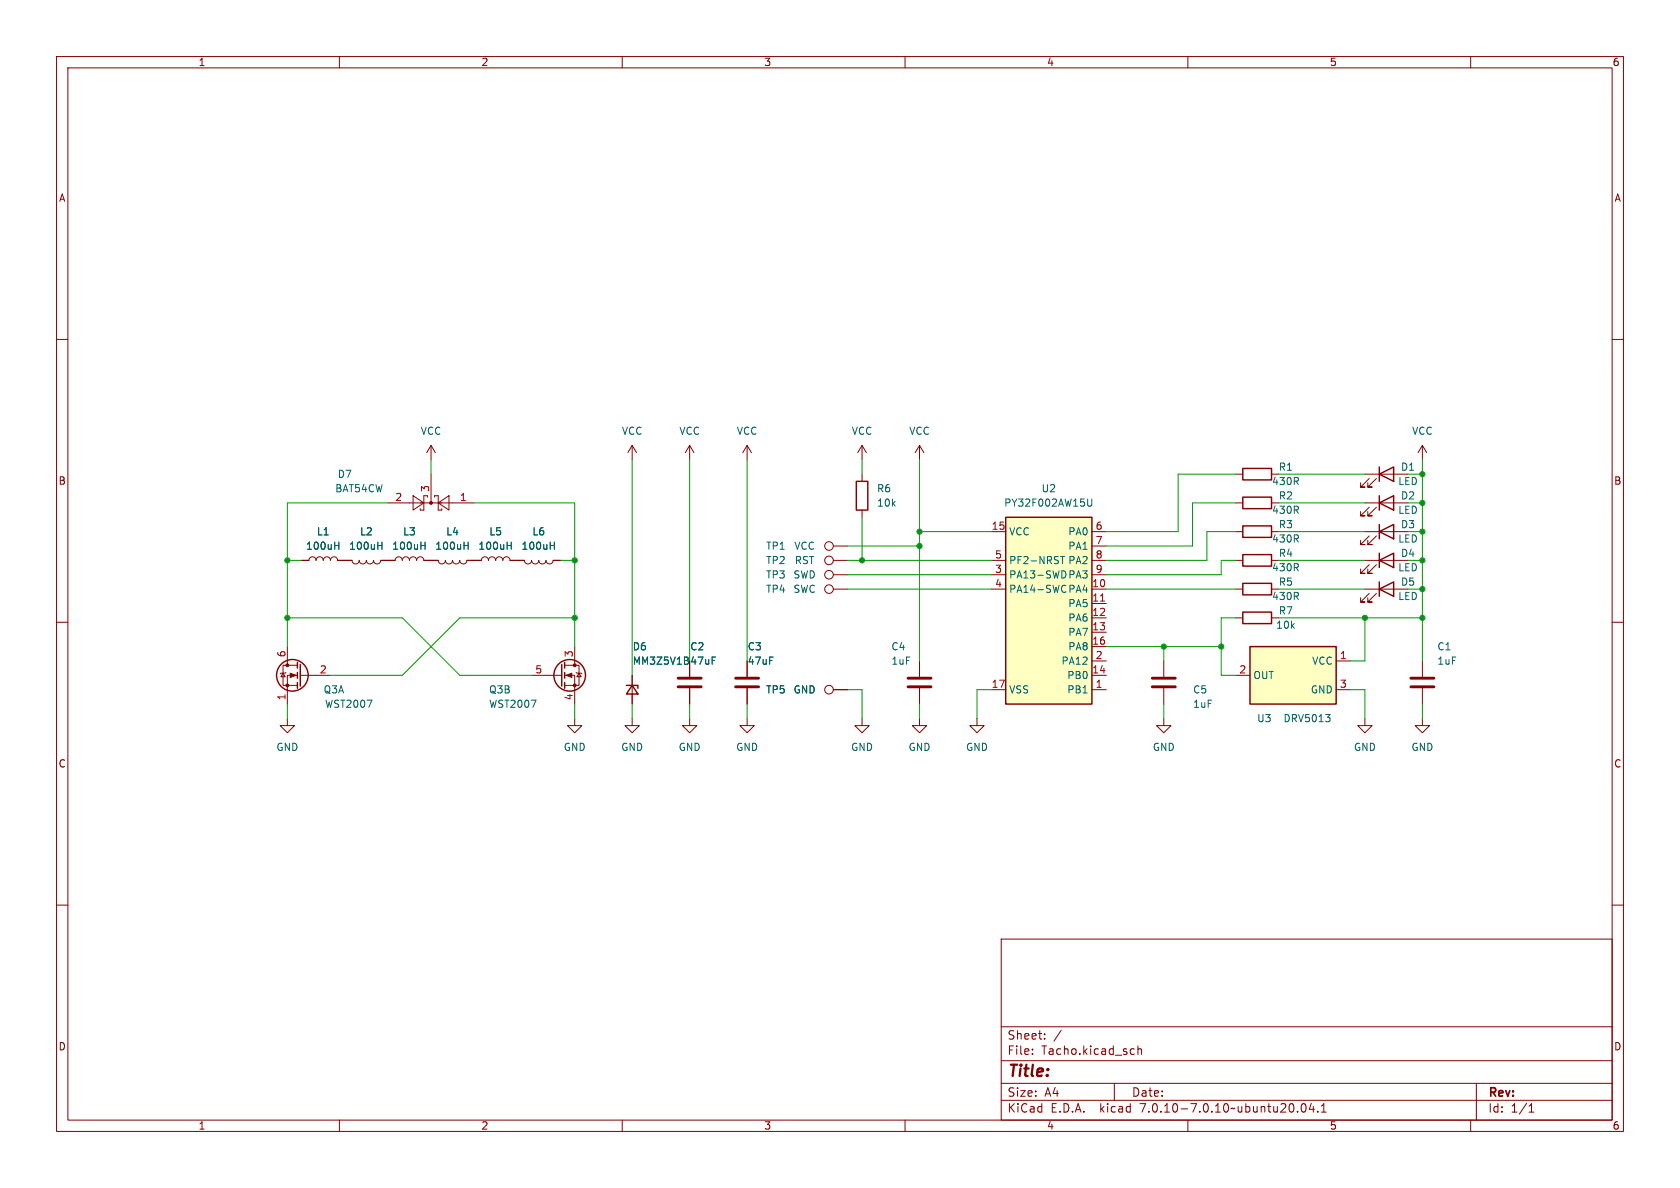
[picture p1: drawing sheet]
<svg xmlns="http://www.w3.org/2000/svg" width="297mm" height="210mm" viewBox="0 0 297 210" stroke-linecap="round" stroke-linejoin="round" font-family="sans-serif">
<g fill="none" stroke="#840000" stroke-width=".18">
<path d="M10 10h277v190h-277zM12 12h273v186h-273zM60 10v2M110 10v2M160 10v2M210 10v2M260 10v2M10 60h2M285 60h2M76.2 78.7l-.8 1.3M76.2 78.7v2.6M76.2 78.7l.8 1.3"/>
<path d="M111.8 78.7v2.6M111.8 78.7l-.8 1.3M111.8 78.7l.7 1.3M121.9 78.7v2.6M121.9 78.7l-.7 1.3M121.9 78.7l.8 1.3M132.1 78.7l-.8 1.3M132.1 78.7v2.6M132.1 78.7l.7 1.3M152.4 78.7l-.8 1.3M152.4 78.7v2.6M152.4 78.7l.8 1.3"/>
<path d="M162.6 78.7v2.6M162.6 78.7l-.8 1.3M162.6 78.7l.7 1.3M251.5 78.7l-.8 1.3M251.5 78.7v2.6M251.5 78.7l.7 1.3M53.3 99.1l1.3-.1a.63 .63 0 0 1 .7-.6 .63 .63 0 0 1 .6 .7 .64 .64 0 0 1 .6-.7 .64 .64 0 0 1 .6 .7 .64 .64 0 0 1 .7-.7 .64 .64 0 0 1 .6 .7 .64 .64 0 0 1 .7-.7 .64 .64 0 0 1 .6 .7h2.5a.63 .63 0 0 0 .7 .6 .63 .63 0 0 0 .6-.6 .64 .64 0 0 0 .6 .6 .64 .64 0 0 0 .7-.6 .64 .64 0 0 0 .6 .6 .64 .64 0 0 0 .6-.6 .64 .64 0 0 0 .7 .6 .64 .64 0 0 0 .6-.6l2.6-.1a.63 .63 0 0 1 .6-.6 .63 .63 0 0 1 .6 .7 .64 .64 0 0 1 .7-.7 .64 .64 0 0 1 .6 .7 .64 .64 0 0 1 .6-.7 .64 .64 0 0 1 .7 .7 .64 .64 0 0 1 .6-.7 .64 .64 0 0 1 .6 .7h2.6a.63 .63 0 0 0 .6 .6 .63 .63 0 0 0 .6-.6 .64 .64 0 0 0 .7 .6 .64 .64 0 0 0 .6-.6 .64 .64 0 0 0 .6 .6 .64 .64 0 0 0 .7-.6 .64 .64 0 0 0 .6 .6 .64 .64 0 0 0 .6-.6l2.6-.1a.63 .63 0 0 1 .7-.6 .63 .63 0 0 1 .6 .7 .64 .64 0 0 1 .6-.7 .64 .64 0 0 1 .6 .7 .64 .64 0 0 1 .7-.7 .64 .64 0 0 1 .6 .7 .64 .64 0 0 1 .6-.7 .64 .64 0 0 1 .7 .7h2.5a.63 .63 0 0 0 .7 .6 .63 .63 0 0 0 .6-.6 .64 .64 0 0 0 .6 .6 .64 .64 0 0 0 .6-.6 .64 .64 0 0 0 .7 .6 .64 .64 0 0 0 .6-.6 .64 .64 0 0 0 .7 .6 .64 .64 0 0 0 .6-.6h1.3M68.6 88.9h15.2M73 87.6l1.9 1.3-1.9 1.3zM75.6 87.9v-.3h-.7v2.6h-.6v-.3M76.2 83.8v5.1M76.8 87.9v-.3h.7v2.6h.6v-.3"/>
<path d="M77.5 88.9l1.9-1.3v2.6zM147.3 99.1h2.6M147.3 96.5h2.6M152.4 83.8v1.3M152.4 90.2v1.2M175.3 99.1h2.5M175.3 94h2.5M193 99.1h2.6M193 94h2.6M193 96.5h2.6M218.4 99.1h1.3M218.4 88.9h1.3"/>
<path d="M218.4 83.8h1.3M218.4 94h1.3M224.8 99.1h1.3M224.8 88.9h1.3M224.8 83.8h1.3M224.8 94h1.3M241.3 99.1h7.6M241.3 88.9h7.6M241.3 83.8h7.6M241.3 94h7.6M242.1 99.8l-1.6 1.5h.8h-.8v-.7M242.1 89.7l-1.6 1.5h.8h-.8v-.8"/>
<path d="M242.1 84.6l-1.6 1.5h.8h-.8v-.8M242.1 94.7l-1.6 1.6h.8h-.8v-.8M243.3 99.8l-1.5 1.5h.8h-.8v-.7M243.3 89.7l-1.5 1.5h.8h-.8v-.8M243.3 84.6l-1.5 1.5h.8h-.8v-.8M243.3 94.7l-1.5 1.6h.8h-.8v-.8M10 110h2M50 119l.4 .6h-.7zM50.5 118.9l-.1 .1h-.7l-.2 .1M50.8 114.3v3.3M52.6 119.4h-1.8v5.1M52.6 117.6h-2.6v3.6h2.6"/>
<path d="M53.1 119.4h5.3M94 119.4h5.3M99.8 119.4h1.8v5.1M99.8 117.6h2.6v3.6h-2.6M101.6 114.3v3.3M101.9 118.9l.1 .1h.7l.2 .1M102.4 119l.3 .6h-.7zM111.8 119.4v5.1M121.9 116.8v2.8M132.1 116.8v2.8M147.3 104.1h2.6M147.3 101.6h2.6"/>
<path d="M162.6 116.8v2.8M175.3 104.1h2.5M175.3 101.6h2.5M193 119.4h2.6M193 104.1h2.6M193 109.2h2.6M193 116.8h2.6M193 101.6h2.6M193 106.7h2.6M193 111.8h2.6M193 114.3h2.6M205.7 116.8v2.8"/>
<path d="M218.4 119.4h2.6M218.4 104.1h1.3M218.4 109.2h1.3M224.8 104.1h1.3M224.8 109.2h1.3M236.2 116.8h2.6M241.3 104.1h7.6M242.1 104.9l-1.6 1.5h.8h-.8v-.7M243.3 104.9l-1.5 1.5h.8h-.8v-.7M251.5 116.8v2.8M285 110h2M50.8 127v1.3h1.3l-1.3 1.2-1.3-1.2h1.3"/>
<path d="M101.6 127v1.3h1.3l-1.3 1.2-1.3-1.2h1.3M111.8 127v1.3h1.2l-1.2 1.2-1.3-1.2h1.3M121.9 127v1.3h1.3l-1.3 1.2-1.3-1.2h1.3M121.9 121.7v2.8M132.1 127v1.3h1.2l-1.2 1.2-1.3-1.2h1.3M132.1 121.7v2.8M147.3 121.9h2.6M152.4 127v1.3h1.3l-1.3 1.2-1.3-1.2h1.3M162.6 127v1.3h1.2l-1.2 1.2-1.3-1.2h1.3M162.6 121.7v2.8M172.7 127v1.3h1.3l-1.3 1.2-1.3-1.2h1.3M175.3 121.9h2.5"/>
<path d="M193 121.9h2.6M205.7 127v1.3h1.3l-1.3 1.2-1.2-1.2h1.2M205.7 121.7v2.8M236.2 121.9h2.6M241.3 127v1.3h1.3l-1.3 1.2-1.3-1.2h1.3M251.5 127v1.3h1.2l-1.2 1.2-1.3-1.2h1.3M251.5 121.7v2.8M10 160h2M285 160h2M177 166h108v32h-108zM60 198v2M110 198v2"/>
<path d="M160 198v2M177 194.5h108M177 191.5h108M177 187.5h108M177 181.5h108M182.5 186.3v.1M182.5 185.5v.1M184.7 183.6v.1M184.7 182.8v.1M187.6 182.1l-1.3 2M197 191.5v3M200.1 185.4l.4 .1"/>
<path d="M200.5 186.3l-.4 .1M201.2 185.5l.2-.1 .3 .1 .1 .9M201.2 184.9v1.5M210 198v2M229.4 196.5v.1M230.2 195.2l.2-.1a.81 .81 0 0 1 .6 .6 .81 .81 0 0 1-.3 .8l-.2 .1a.81 .81 0 0 1-.3-1.4zM231.8 195l-.3 1.1h.9M232.2 195.6v1M233 196.5v.1M233.6 196.6h.9M233.6 195.5l.4-.4v1.5M260 198v2"/>
<path d="M261 191.5v6.5M270.3 196.6h.9M270.3 195.5l.4-.4v1.5"/>
<circle cx="146.6" cy="96.5" r=".76"/>
<circle cx="146.6" cy="99.1" r=".76"/>
<circle cx="146.6" cy="101.6" r=".76"/>
<circle cx="146.6" cy="104.1" r=".76"/>
<circle cx="146.6" cy="121.9" r=".76"/>
</g>
<g fill="none" stroke="#006464" stroke-width=".18">
<path d="M59.2 96.4h.7M59.9 95.8v1.3M66.8 96.4h.7M67.5 95.8v1.3M74.4 96.4h.7M75.1 95.8v1.3M82 96.4h.8M82.8 95.8v1.3M89.7 96.4h.7M90.4 95.8v1.3M97.3 96.4h.7M98 95.8v1.3"/>
<path d="M187.5 98.4h.7M187.8 98.4v1.2M193 88.2l-.1 1.2-.1 .1-.5-.1M187.7 100.9l.6 .2M187.8 104.5l.3 .2h.3M188.3 102l-.6 .2M188.4 103.5l-.3-.1-.3 .2M234.3 126.3h.8l-.4 .5M235 126.9l.1 .1-.1 .5"/>
</g>
<g fill="none" stroke="#840000" stroke-width=".25">
<path d="M151.4 85.1h2v5.1h-2zM177.8 91.4h15.2v33.1h-15.2zM219.7 98h5.1v2.1h-5.1zM219.7 87.9h5.1v2h-5.1zM219.7 93h5.1v2h-5.1zM219.7 82.8h5.1v2h-5.1zM243.8 99.1l2.6-1.3v2.5zM243.8 88.9l2.6-1.3v2.6zM243.8 83.8l2.6-1.2v2.5zM243.8 94l2.6-1.3v2.6zM243.8 82.6v2.5M243.8 87.6v2.6"/>
<path d="M243.8 92.7v2.6M243.8 97.8v2.5M52.6 117.1v1M52.6 118.9v1M53.1 117.5v3.8M99.3 117.5v3.8M99.8 117.1v1M99.8 118.9v1M219.7 103.1h5.1v2.1h-5.1zM219.7 108.2h5.1v2h-5.1zM221 114.3h15.2v10.2h-15.2zM243.8 104.1l2.6-1.2v2.5z"/>
<path d="M243.8 102.9v2.5M52.6 120.7v1M99.8 120.7v1M110.7 121.2h2.1v.5M111.8 121.2l1 1.5h-2.1z"/>
<circle cx="51.7" cy="119.4" r="2.79"/>
<circle cx="100.7" cy="119.4" r="2.79"/>
</g>
<g fill="#840000" stroke="#840000" stroke-width=".18">
<path d="M51.3 119l1 .4-1 .4z"/>
<path d="M100.1 119.4l1-.4v.8z"/>
<circle cx="50.8" cy="121.2" r=".25"/>
<circle cx="50.8" cy="117.6" r=".25"/>
<circle cx="101.6" cy="121.2" r=".25"/>
<circle cx="101.6" cy="117.6" r=".25"/>
<circle cx="76.2" cy="88.9" r=".25"/>
</g>
<path d="M119.9 119.9h4.1M130 119.9h4.1M160.5 119.9h4.1M203.7 119.9h4.1M249.4 119.9h4.1M119.9 121.4h4.1M130 121.4h4.1M160.5 121.4h4.1M203.7 121.4h4.1M249.4 121.4h4.1" fill="none" stroke="#840000" stroke-width=".51"/>
<g fill="#ffffc2" stroke="#ffffc2" stroke-width=".18">
<path d="M221 114.3h15.2v10.2h-15.2z"/>
<path d="M177.8 91.4h15.2v33.1h-15.2z"/>
</g>
<path d="M194.6 106.3h.7" fill="none" stroke="#a90000" stroke-width=".18"/>
<g fill="none" stroke="#009600" stroke-width=".18">
<path d="M50.8 99.1h2.5M68.6 88.9h-17.8v25.4M76.2 81.3v2.5M83.8 88.9h17.8v25.4M99.1 99.1h2.5M111.8 81.3v38.1M121.9 81.3v35.5M132.1 81.3v35.5M149.9 99.1h25.4M149.9 96.5h12.7M152.4 81.3v2.5M152.4 91.4v7.7"/>
<path d="M162.6 94h12.7M162.6 81.3v35.5M218.4 88.9h-7.6v7.6h-15.2M218.4 94h-5v5.1h-17.8M218.4 99.1h-2.5v2.5h-20.3M218.4 83.8h-10.1v10.2h-12.7M226.1 88.9h15.2M226.1 99.1h15.2M226.1 94h15.2M226.1 83.8h15.2M248.9 88.9h2.6M248.9 99.1h2.6"/>
<path d="M248.9 94h2.6M248.9 83.8h2.6M251.5 81.3v35.5M50.8 109.2h20.3l10.2 10.2h12.7M101.6 109.2h-20.3l-10.2 10.2h-12.7M149.9 104.1h25.4M149.9 101.6h25.4M195.6 104.1h22.8M195.6 114.3h20.3M205.7 114.3v2.5M218.4 109.2h-2.5v10.2h2.5M226.1 109.2h25.4"/>
<path d="M226.1 104.1h15.2M241.3 109.2v7.6h-2.5M248.9 104.1h2.6M50.8 124.5v2.5M101.6 124.5v2.5M111.8 124.5v2.5M121.9 124.5v2.5M132.1 124.5v2.5M149.9 121.9h2.5v5.1M162.6 124.5v2.5M175.3 121.9h-2.6v5.1M205.7 124.5v2.5"/>
<path d="M238.8 121.9h2.5v5.1M251.5 124.5v2.5"/>
</g>
<g fill="#009600" stroke="#009600" stroke-width=".18">
<circle cx="162.6" cy="96.5" r=".46"/>
<circle cx="152.4" cy="99.1" r=".46"/>
<circle cx="162.6" cy="94" r=".46"/>
<circle cx="205.7" cy="114.3" r=".46"/>
<circle cx="215.9" cy="114.3" r=".46"/>
<circle cx="241.3" cy="109.2" r=".46"/>
<circle cx="251.5" cy="109.2" r=".46"/>
<circle cx="251.5" cy="88.9" r=".46"/>
<circle cx="251.5" cy="83.8" r=".46"/>
<circle cx="251.5" cy="99.1" r=".46"/>
<circle cx="251.5" cy="94" r=".46"/>
<circle cx="251.5" cy="104.1" r=".46"/>
<circle cx="50.8" cy="109.2" r=".46"/>
<circle cx="50.8" cy="99.1" r=".46"/>
<circle cx="101.6" cy="99.1" r=".46"/>
<circle cx="101.6" cy="109.2" r=".46"/>
</g>
<text font-size="2.8" fill="#840000" x="178" y="190.9">Title:</text>
<g font-size="2.1" fill="#840000">
<text x="178" y="184">Sheet:</text>
<text x="178" y="186.7">File:</text>
<text x="184.1" y="186.7">Tacho.kicad_sch</text>
<text x="178" y="196.9">KiCad</text>
<text x="178" y="194.1">Size:</text>
<text x="184.7" y="194.1">A4</text>
<text x="185.7" y="196.9">E.D.A.</text>
<text x="194.6" y="196.9">kicad</text>
<text x="200" y="194.1">Date:</text>
<text x="201.8" y="196.9">7.0.10-7.0.10~ubuntu20.04.1</text>
<text x="263" y="194.3">Rev:</text>
<text x="263" y="196.9">Id:</text>
<text x="267.1" y="196.9">1/1</text>
</g>
<g font-size="1.8" fill="#840000">
<text x="35" y="11.9">1</text>
<text x="85" y="11.9">2</text>
<text x="135" y="11.9">3</text>
<text x="185" y="11.9">4</text>
<text x="235" y="11.9">5</text>
<text x="285" y="11.9">6</text>
<text x="10.3" y="35.9">A</text>
<text x="285.3" y="35.9">A</text>
<text x="10.3" y="85.9">B</text>
<text x="285.3" y="85.9">B</text>
<text x="10.3" y="135.9">C</text>
<text x="285.3" y="135.9">C</text>
<text x="10.3" y="185.9">D</text>
<text x="285.3" y="185.9">D</text>
<text x="35" y="199.9">1</text>
<text x="85" y="199.9">2</text>
<text x="135" y="199.9">3</text>
<text x="185" y="199.9">4</text>
<text x="235" y="199.9">5</text>
<text x="285" y="199.9">6</text>
</g>
<g font-size="1.8" fill="#006464">
<text x="74.3" y="77.1">VCC</text>
<text x="109.8" y="77.1">VCC</text>
<text x="120" y="77.1">VCC</text>
<text x="130.2" y="77.1">VCC</text>
<text x="150.5" y="77.1">VCC</text>
<text x="160.6" y="77.1">VCC</text>
<text x="249.5" y="77.1">VCC</text>
<text x="226" y="83.4">R1</text>
<text x="247.6" y="83.4">D1</text>
<text x="59.2" y="87.2">BAT54CW</text>
<text x="59.6" y="84.7">D7</text>
<text x="154.9" y="87.2">R6</text>
<text x="154.9" y="89.8">10k</text>
<text x="177.4" y="89.8">PY32F002AW15U</text>
<text x="184" y="87.2">U2</text>
<text x="224.8" y="86">430R</text>
<text x="226" y="88.5">R2</text>
<text x="247.1" y="86">LED</text>
<text x="247.6" y="88.5">D2</text>
<text x="55.9" y="94.8">L1</text>
<text x="63.5" y="94.8">L2</text>
<text x="71.2" y="94.8">L3</text>
<text x="78.8" y="94.8">L4</text>
<text x="86.4" y="94.8">L5</text>
<text x="94" y="94.8">L6</text>
<text x="178.3" y="94.8">VCC</text>
<text x="188.8" y="94.8">PA0</text>
<text x="224.8" y="91">430R</text>
<text x="226" y="93.6">R3</text>
<text x="247.1" y="91">LED</text>
<text x="247.6" y="93.6">D3</text>
<text x="54" y="97.4">100uH</text>
<text x="61.6" y="97.4">100uH</text>
<text x="69.2" y="97.4">100uH</text>
<text x="76.9" y="97.4">100uH</text>
<text x="84.5" y="97.4">100uH</text>
<text x="92.1" y="97.4">100uH</text>
<text x="135.3" y="99.9">TP2</text>
<text x="135.3" y="97.4">TP1</text>
<text x="140.3" y="97.4">VCC</text>
<text x="140.4" y="99.9">RST</text>
<text x="178.3" y="99.9">PF2-NRST</text>
<text x="188.8" y="97.4">PA1</text>
<text x="188.8" y="99.9">PA2</text>
<text x="224.8" y="101.2">430R</text>
<text x="224.8" y="96.1">430R</text>
<text x="226" y="98.7">R4</text>
<text x="247.1" y="101.2">LED</text>
<text x="247.1" y="96.1">LED</text>
<text x="247.6" y="98.7">D4</text>
<text x="135.3" y="102.5">TP3</text>
<text x="135.3" y="105">TP4</text>
<text x="140.2" y="102.5">SWD</text>
<text x="140.2" y="105">SWC</text>
<text x="178.3" y="102.5">PA13-SWD</text>
<text x="178.3" y="105">PA14-SWC</text>
<text x="188.8" y="105">PA4</text>
<text x="188.8" y="107.5">PA5</text>
<text x="188.8" y="102.5">PA3</text>
<text x="224.8" y="106.3">430R</text>
<text x="226" y="103.7">R5</text>
<text x="247.1" y="106.3">LED</text>
<text x="247.6" y="103.7">D5</text>
<text x="188.8" y="110.1">PA6</text>
<text x="188.8" y="112.6">PA7</text>
<text x="225.5" y="111.4">10k</text>
<text x="226" y="108.8">R7</text>
<text x="111.8" y="115.2">D6</text>
<text x="111.8" y="117.7">MM3Z5V1B</text>
<text x="121.9" y="115.2">C2</text>
<text x="121.9" y="117.7">47uF</text>
<text x="132.1" y="115.2">C3</text>
<text x="132.1" y="117.7">47uF</text>
<text x="157.5" y="115.2">C4</text>
<text x="157.5" y="117.7">1uF</text>
<text x="187.6" y="117.7">PA12</text>
<text x="188.8" y="115.2">PA8</text>
<text x="231.9" y="117.7">VCC</text>
<text x="254" y="115.2">C1</text>
<text x="254" y="117.7">1uF</text>
<text x="57.1" y="122.8">Q3A</text>
<text x="57.4" y="125.3">WST2007</text>
<text x="86.4" y="125.3">WST2007</text>
<text x="86.4" y="122.8">Q3B</text>
<text x="135.3" y="122.8">TP5</text>
<text x="140.2" y="122.8">GND</text>
<text x="178.3" y="122.8">VSS</text>
<text x="188.6" y="122.8">PB1</text>
<text x="188.6" y="120.2">PB0</text>
<text x="210.8" y="122.8">C5</text>
<text x="210.8" y="125.3">1uF</text>
<text x="221.5" y="120.2">OUT</text>
<text x="231.6" y="122.8">GND</text>
<text x="222.1" y="127.9">U3</text>
<text x="226.8" y="127.9">DRV5013</text>
<text x="48.8" y="132.9">GND</text>
<text x="99.6" y="132.9">GND</text>
<text x="109.7" y="132.9">GND</text>
<text x="119.9" y="132.9">GND</text>
<text x="130" y="132.9">GND</text>
<text x="150.4" y="132.9">GND</text>
<text x="160.5" y="132.9">GND</text>
<text x="170.7" y="132.9">GND</text>
<text x="203.7" y="132.9">GND</text>
<text x="239.3" y="132.9">GND</text>
<text x="249.4" y="132.9">GND</text>
</g>
<g font-size="1.8" fill="#a90000">
<text x="69.8" y="88.6">2</text>
<text x="75.9" y="87.1" transform="rotate(-90 75.9 87.1)">3</text>
<text x="81.2" y="88.6">1</text>
<text x="175.2" y="93.7">15</text>
<text x="193.6" y="93.7">6</text>
<text x="175.8" y="101.3">3</text>
<text x="175.8" y="98.8">5</text>
<text x="193.6" y="96.3">7</text>
<text x="193.6" y="98.8">8</text>
<text x="193.6" y="101.3">9</text>
<text x="175.8" y="103.9">4</text>
<text x="193" y="103.9">10</text>
<text x="193" y="106.4">11</text>
<text x="193" y="109">12</text>
<text x="193" y="111.5">13</text>
<text x="50.5" y="116.3" transform="rotate(-90 50.5 116.3)">6</text>
<text x="56.4" y="119.1">2</text>
<text x="94.5" y="119.1">5</text>
<text x="101.3" y="116.3" transform="rotate(-90 101.3 116.3)">3</text>
<text x="193" y="119.1">14</text>
<text x="193" y="114">16</text>
<text x="193.6" y="116.6">2</text>
<text x="219" y="119.1">2</text>
<text x="236.8" y="116.6">1</text>
<text x="50.5" y="123.9" transform="rotate(-90 50.5 123.9)">1</text>
<text x="101.3" y="123.9" transform="rotate(-90 101.3 123.9)">4</text>
<text x="175.2" y="121.7">17</text>
<text x="193.6" y="121.7">1</text>
<text x="236.8" y="121.7">3</text>
</g>
</svg>
